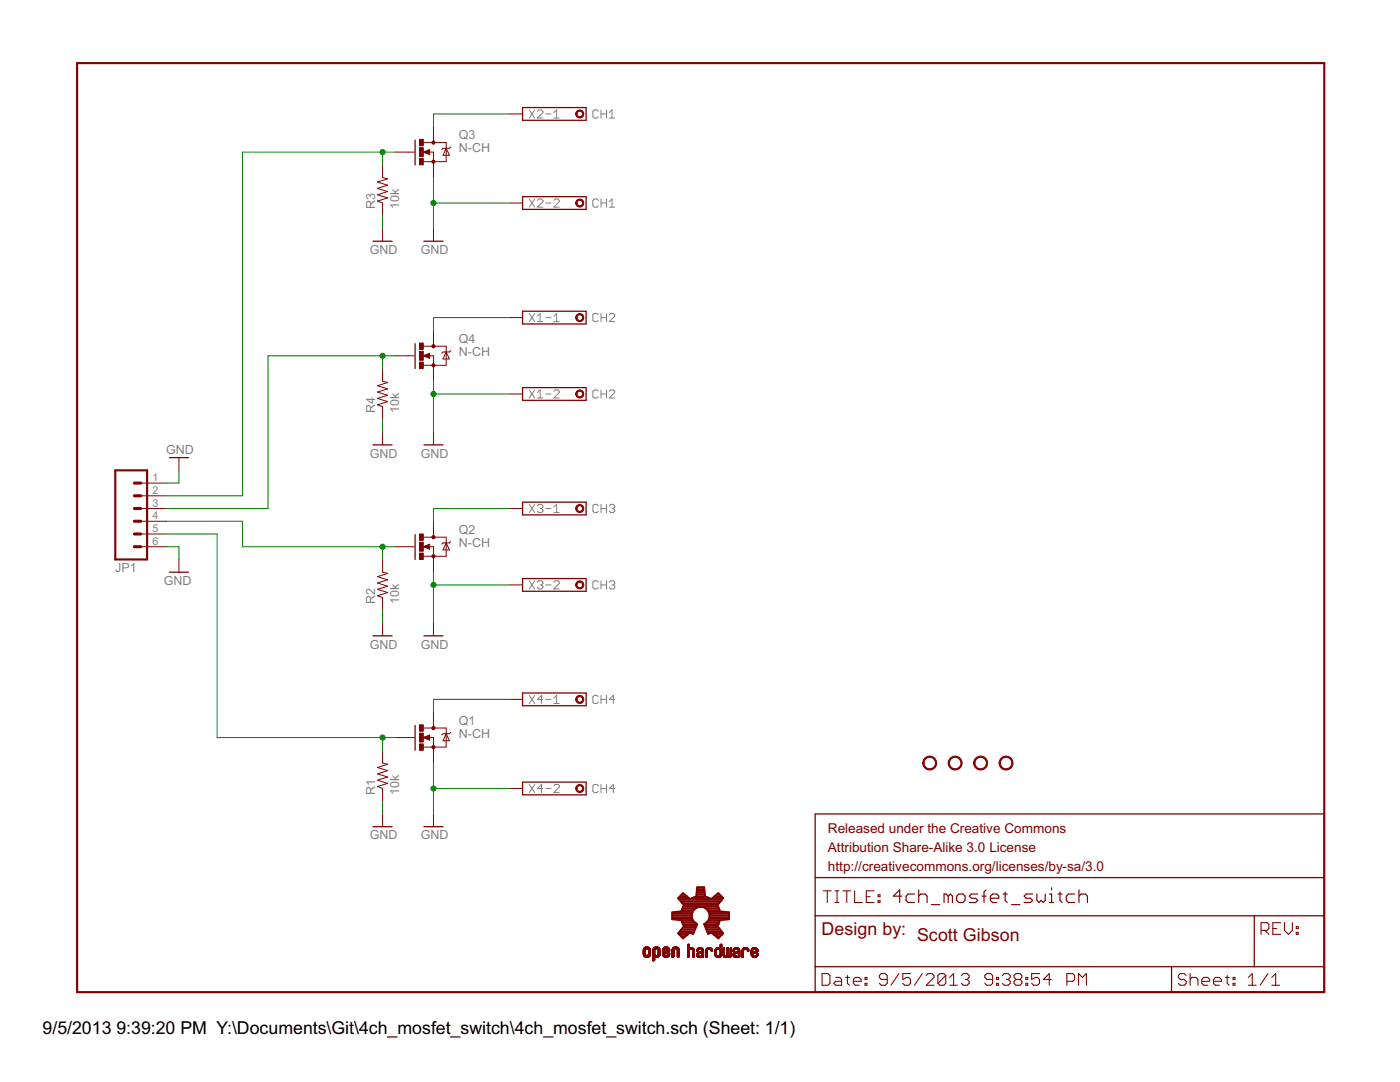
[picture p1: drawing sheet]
<svg xmlns="http://www.w3.org/2000/svg" width="279mm" height="216mm" viewBox="0 0 279 216" stroke-linecap="round" stroke-linejoin="round" font-family="sans-serif">
<g fill="none" stroke="#808080" stroke-width=".2">
<path d="M105.6 21.9l1.1 1.7M105.6 39.7l1.1 1.6M106.7 21.9l-1.1 1.7M106.7 39.7l-1.1 1.6M107.3 22.2l.2-.3h.6l.3 .3v.3l-1.1 1.1h1.1M107.3 40l.2-.3h.6l.3 .3v.2l-1.1 1.1h1.1M108.9 22.7h1.1M110.5 23.6h1.1M110.5 40l.3-.3h.6l.2 .3v.2l-1.1 1.1h1.1M110.5 22.5l.6-.6v1.7M119.4 22.2l-.3-.3h-.5l-.3 .3v1.1l.3 .3h.5l.3-.3M119.4 40l-.3-.3h-.5l-.3 .3v1.1l.3 .2h.5l.3-.2"/>
<path d="M120 21.9v1.7M120 39.7v1.6M120 22.7h1.1M121.1 21.9v1.7M121.1 39.7v1.6M121.6 23.6h1.1M121.6 22.5l.5-.6v1.7M108.9 40.5h1.1M120 40.5h1.1M121.6 40.2l.5-.5v1.6M121.6 41.3h1.1M105.6 62.6l1.1 1.6"/>
<path d="M105.6 77.8l1.1 1.6M106.7 62.6l-1.1 1.6M106.7 77.8l-1.1 1.6M107.3 64.2h1.1M107.3 79.4h1.1M107.3 63.1l.5-.5v1.6M107.3 78.3l.5-.5v1.6M108.9 63.4h1.1M108.9 78.6h1.1M110.5 64.2h1.1M110.5 78.1l.3-.3h.6l.2 .3v.2l-1.1 1.1h1.1M110.5 63.1l.6-.5v1.6"/>
<path d="M119.4 62.8l-.3-.2h-.5l-.3 .2v1.1l.3 .3h.5l.3-.3M119.4 78.1l-.3-.3h-.5l-.3 .3v1.1l.3 .2h.5l.3-.2M120 62.6v1.6M120 77.8v1.6M120 63.4h1.1M120 78.6h1.1M121.1 62.6v1.6M121.1 77.8v1.6M121.6 62.8l.3-.2h.5l.3 .2v.3l-1.1 1.1h1.1M121.6 78.1l.3-.3h.5l.3 .3v.2l-1.1 1.1h1.1M105.6 100.6l1.1 1.7M105.6 115.9l1.1 1.6"/>
<path d="M106.7 100.6l-1.1 1.7M106.7 115.9l-1.1 1.6M107.3 100.9l.2-.3h.6l.3 .3v.3l-.3 .3M107.3 116.2l.2-.3h.6l.3 .3v.2l-.3 .3M107.8 101.5h.3M107.8 116.7h.3M108.1 101.5l.3 .2v.3l-.3 .3h-.6l-.2-.3M108.1 116.7l.3 .3v.2l-.3 .3h-.6l-.2-.3M108.9 101.5h1.1M108.9 116.7h1.1M110.5 102.3h1.1M110.5 116.2l.3-.3h.6l.2 .3v.2l-1.1 1.1h1.1"/>
<path d="M110.5 101.2l.6-.6v1.7M119.4 100.9l-.3-.3h-.5l-.3 .3v1.1l.3 .3h.5l.3-.3M119.4 116.2l-.3-.3h-.5l-.3 .3v1l.3 .3h.5l.3-.3M120 100.6v1.7M120 115.9v1.6M120 101.5h1.1M120 116.7h1.1M121.1 100.6v1.7M121.1 115.9v1.6M121.6 100.9l.3-.3h.5l.3 .3v.3l-.3 .3M121.6 116.2l.3-.3h.5l.3 .3v.2l-.3 .3M122.1 101.5h.3"/>
<path d="M122.1 116.7h.3M122.4 101.5l.3 .2v.3l-.3 .3h-.5l-.3-.3M122.4 116.7l.3 .3v.2l-.3 .3h-.5l-.3-.3M105.6 138.7l1.1 1.7M106.7 138.7l-1.1 1.7M108.4 139.6h-1.1l.8-.9v1.7M108.9 139.6h1.1M110.5 139.3l.6-.6v1.7M119.4 139l-.3-.3h-.5l-.3 .3v1.1l.3 .3h.5l.3-.3M120 138.7v1.7M120 139.6h1.1M121.1 138.7v1.7"/>
<path d="M122.7 139.6h-1.1l.8-.9v1.7M105.6 156.5l1.1 1.7M106.7 156.5l-1.1 1.7M108.4 157.3h-1.1l.8-.8v1.7M108.9 157.3h1.1M110.5 140.4h1.1M110.5 156.8l.3-.3h.6l.2 .3v.3l-1.1 1.1h1.1M119.4 156.8l-.3-.3h-.5l-.3 .3v1.1l.3 .3h.5l.3-.3M120 156.5v1.7M120 157.3h1.1M121.1 156.5v1.7M122.7 157.3h-1.1l.8-.8v1.7"/>
</g>
<path d="M15.4 12.6h248.9v185.4h-248.9zM23 93.9h6.4v17.7h-6.4z" fill="none" stroke="#800000" stroke-width=".42"/>
<g fill="none" stroke="#800000" stroke-width=".25">
<path d="M82.8 27.9v5M104.3 21.5h12.7v2.5h-12.7zM104.3 39.2h12.7v2.6h-12.7zM74.4 48.1h3.9M84.6 48.1h3.8M82.8 68.6v4.9M104.3 62.1h12.7v2.5h-12.7zM104.3 77.3h12.7v2.6h-12.7zM33.8 91.3h3.8M74.4 88.8h3.9M84.6 88.8h3.8M33.8 114.2h3.8"/>
<path d="M82.8 106.7v4.9M104.3 100.2h12.7v2.5h-12.7zM104.3 115.4h12.7v2.6h-12.7zM74.4 126.9h3.9M84.6 126.9h3.8M104.3 138.3h12.7v2.5h-12.7zM82.8 144.8v4.9M104.3 156.1h12.7v2.5h-12.7zM74.4 165h3.9M84.6 165h3.8M162.7 162.4h101.6v35.6h-101.6zM162.7 175.1h101.6"/>
<path d="M162.7 182.7h101.6M162.7 192.9h101.6M233.8 192.9v5.1M250.3 182.7v10.2"/>
</g>
<g fill="none" stroke="#800000" stroke-width=".21">
<path d="M164.3 177.8h1.6M165.1 177.8v2.3M166.6 177.8h.8M167 177.8v2.3M168.2 177.8h1.6M169 177.8v2.3M170.6 177.8v2.3h1.5M172.9 178.9h.8M174.5 177.8h-1.6v2.3h1.6M175.2 179.7h.4v.4h-.4zM175.2 178.5h.4v.4h-.4zM164.1 194.3h1.1l.4 .3v1.6l-.4 .4h-1.1z"/>
<path d="M166.6 180.1h.8M166.8 195h.8l.4 .4v1.2h-1.2l-.4-.4 .4-.4h1.2M168.7 195h.8M169.1 194.6v1.6l.4 .4M170.3 195.8h1.6v-.4l-.4-.4h-.8l-.4 .4v.8l.4 .4h.8M172.6 196.2h.4v.4h-.4zM172.6 195h.4v.4h-.4zM177.1 195.4h-1.2l-.4-.4v-.4l.4-.3h.8l.4 .3v1.6l-.4 .4h-.8l-.4-.4M179.4 194.3l-1.6 2.3M181.7 194.3h-1.5v1.1l.8-.4h.3l.4 .4v.8l-.4 .4h-.7l-.4-.4M184.1 194.3l-1.6 2.3M184.8 194.6l.4-.3h.8l.4 .3v.4l-1.6 1.6h1.6"/>
<path d="M188.7 194.6v1.6l-.3 .4h-.8l-.4-.4M188.7 194.6l-.3-.3h-.8l-.4 .3v1.6M188.7 194.6l-1.5 1.6M189.5 196.6h1.6M189.5 195l.8-.7v2.3M191.9 194.6l.4-.3h.7l.4 .3v.4l-.4 .4M192.6 195.4h.4M193 195.4l.4 .4v.4l-.4 .4h-.7l-.4-.4M198.1 195.4h-1.2l-.4-.4v-.4l.4-.3h.8l.4 .3v1.6l-.4 .4h-.8l-.4-.4M198.9 196.2h.4v.4h-.4zM198.9 195h.4v.4h-.4zM200 194.6l.4-.3h.8l.4 .3v.4l-.4 .4"/>
<path d="M200.8 195.4h.4M201.2 195.4l.4 .4v.4l-.4 .4h-.8l-.4-.4M202.8 195.4l-.4 .4v.4l.4 .4h.8l.3-.4v-.4l-.3-.4M202.8 195.4l-.4-.4v-.4l.4-.3h.8l.3 .3v.4l-.3 .4M202.8 195.4h.8M204.7 196.2h.4v.4h-.4zM204.7 195h.4v.4h-.4zM207.5 194.3h-1.6v1.1l.8-.4h.4l.4 .4v.8l-.4 .4h-.8l-.4-.4M209.8 195.4h-1.6l1.2-1.1v2.3M212.9 195.8h1.2l.4-.4v-.8l-.4-.3h-1.2v2.3M215.2 196.6v-2.3l.8 .7 .8-.7v2.3M236.7 194.6l-.4-.3h-.7l-.4 .3v.4l.4 .4h.7l.4 .4v.4l-.4 .4h-.7l-.4-.4"/>
<path d="M237.5 195.4l.4-.4h.8l.4 .4v1.2M237.5 194.3v2.3M239.8 195.8h1.6v-.4l-.4-.4h-.8l-.4 .4v.8l.4 .4h.8M242.2 195.8h1.6v-.4l-.4-.4h-.8l-.4 .4v.8l.4 .4h.8M244.5 195h.8M244.9 194.6v1.6l.4 .4M246.1 196.2h.4v.4h-.4zM246.1 195h.4v.4h-.4zM249.1 196.6h1.6M249.1 195l.8-.7v2.3M251.7 185.7h1.2l.3-.4v-.8l-.3-.4h-1.2v2.3M252.5 185.7l.7 .7"/>
<path d="M253 194.3l-1.5 2.3M253.8 196.6h1.6M253.8 195l.8-.7v2.3M254 185.3h.8M255.6 184.1h-1.6v2.3h1.6M256.3 184.1v1.6l.8 .7 .8-.7v-1.6M258.7 186.1h.4v.3h-.4zM258.7 184.9h.4v.4h-.4z"/>
</g>
<g fill="none" stroke="#800000" stroke-width=".23">
<path d="M180 178.8h-1.7l1.3-1.2v2.5M182.5 178.4h-1.2l-.5 .4v.9l.5 .4h1.2M183.3 178.8l.5-.4h.8l.4 .4v1.3M183.3 177.6v2.5M189.2 178.8l-.4-.4h-.4v1.7M189.2 178.8v1.3M189.2 178.8l.5-.4 .4 .4v1.3M191.3 178.4h.9l.4 .4v.9l-.4 .4h-.9l-.4-.4v-.9zM195.1 178.4h-1.2l-.5 .4 .5 .4h.8l.4 .5-.4 .4h-1.3M196 178.8h.8M196.8 177.6l-.4 .4v2.1M197.7 179.2h1.6v-.4l-.4-.4h-.8l-.4 .4v.9l.4 .4h.8"/>
<path d="M200.2 178.4h.8M200.6 178v1.7l.4 .4M206.1 178.4h-1.3l-.4 .4 .4 .4h.9l.4 .5-.4 .4h-1.3M206.9 178.4v1.3l.4 .4 .5-.4 .4 .4 .4-.4v-1.3M209.4 178.4h.5v1.7M209.9 177.1v.5M211.1 178.4h.9M211.5 178v1.7l.5 .4M214.5 178.4h-1.3l-.4 .4v.9l.4 .4h1.3M215.3 178.8l.5-.4h.8l.4 .4v1.3M215.3 177.6v2.5M185.9 180.5h1.7"/>
<path d="M201.9 180.5h1.6M209.4 180.1h.9"/>
</g>
<g fill="none" stroke="#800000" stroke-width=".2">
<path d="M76.3 32.9v2.5l1.1 .3-2.1 .6 2.1 .7-2.1 .6 2.1 .6-2.1 .7 2.1 .6-2.1 .6 1 .4v2.6M78.9 30.4h3.8M84.5 30.4l1.2-.6v1.1zM84.5 28.4h4.5v3.9h-4.5M85.6 30.4h.9v5M86.5 25.3v3.1M89 29.6l.7 1.4h-1.3zM89.9 29.3l-.2 .3h-1.3l-.2 .2M101.7 22.7h2.6M76.3 45.6v2.5M86.5 45.6v2.5M101.7 40.5h2.6"/>
<path d="M76.3 73.5v2.6l1.1 .2-2.1 .7 2.1 .6-2.1 .6 2.1 .7-2.1 .6 2.1 .6-2.1 .7 1 .4v2.5M78.9 71h3.8M84.5 71l1.2-.5v1zM84.5 69.1h4.5v3.8h-4.5M85.6 71h.9v5.1M86.5 65.9v3.2M89 70.2l.7 1.4h-1.3zM89.9 70l-.2 .2h-1.3l-.2 .3M101.7 63.4h2.6M101.7 78.6h2.6M28.1 96.4h5.1M28.1 98.9h5.1"/>
<path d="M35.7 91.3v2.6M76.3 86.2v2.6M86.5 86.2v2.6M28.1 109.1h5.1M28.1 101.5h5.1M28.1 104h5.1M28.1 106.6h5.1M35.7 111.6v2.6M76.3 111.6v2.6l1.1 .2-2.1 .7 2.1 .6-2.1 .6 2.1 .7-2.1 .6 2.1 .6-2.1 .7 1 .4v2.5M78.9 109.1h3.8M84.5 109.1l1.2-.5v1zM84.5 107.2h4.5v3.8h-4.5"/>
<path d="M85.6 109.1h.9v5.1M86.5 104v3.2M89 108.3l.7 1.4h-1.3zM89.9 108.1l-.2 .2h-1.3l-.2 .3M101.7 101.5h2.6M101.7 116.7h2.6M76.3 124.3v2.6M86.5 124.3v2.6M101.7 139.6h2.6M76.3 149.7v2.6l1.1 .2-2.1 .6 2.1 .7-2.1 .6 2.1 .6-2.1 .7 2.1 .6-2.1 .7 1 .3v2.6M78.9 147.2h3.8M84.5 147.2l1.2-.5v1z"/>
<path d="M84.5 145.3h4.5v3.8h-4.5M85.6 147.2h.9v5.1M86.5 142.1v3.2M89 146.4l.7 1.4h-1.3zM89.9 146.2l-.2 .2h-1.3l-.2 .3M101.7 157.3h2.6M76.3 162.4v2.6M86.5 162.4v2.6M128.4 190.4h.4M128.4 190.3h.4M128.4 190.2h.4M128.4 190.1h.4"/>
<path d="M128.4 190h.4M128.4 189.9h.4M128.4 189.8h.4M128.4 189.7h.4M128.4 189.6h.4M128.4 190.5l.5 .1M128.4 190.5h.4M128.4 189.5h.4M128.4 190.6h.6M128.4 190.6h.5M128.4 189.3h1.4M128.5 190.7h1.3"/>
<path d="M128.5 190.7h1.2M128.5 189.3h1.2M128.5 189.2h1.2M128.5 190.8h1.2M128.6 189.1h1M128.6 190.9h1M128.7 190.9h.8M128.7 189.1h.8M128.7 191h.8M128.7 189h.8M128.8 189.6h-.4M128.8 189.5h-.4"/>
<path d="M128.9 189.4h-.5M128.9 189h.4M128.9 191h.4M129 189.3l-.6 .1M129.2 189.3h.6M129.3 190.6h.5M129.3 189.4h.5M129.4 190.5h.4M129.4 189.5h.4M129.4 190.4h.4M129.4 190.3h.4M129.4 190.2h.4"/>
<path d="M129.4 190.1h.4M129.4 190h.4M129.4 189.9h.4M129.4 189.8h.4M129.4 189.7h.4M129.4 189.6h.4M129.6 190.8h-1M129.8 190.6h-.6M129.8 190.4l-.4 .1M130.3 191.6h.4M130.3 191.5h.4M130.3 191.4h.4"/>
<path d="M130.3 191.3h.4M130.3 191.2h.4M130.3 191.1h.4M130.3 190.9h1.2M130.3 190.8h1.3M130.3 190.7h1.3M130.3 190.7h1.4M130.3 190.6h.6M130.3 190.5l.5 .1M130.3 190.5h.4M130.3 190.4h.4M130.3 190.3h.4"/>
<path d="M130.3 190.2h.4M130.3 190.1h.4M130.3 190h.4M130.3 189.9h.4M130.3 189.8h.4M130.3 189.7h.4M130.3 189.6h.4M130.4 189.3h1.3M130.4 189.3h1.2M130.4 189.2h1.2M130.5 191.7h-.2M130.5 189.2h1.1"/>
<path d="M130.5 189.1h1M130.6 191.7h-.3M130.6 189.1h.8M130.6 189h.8M130.7 191.6h-.4M130.7 191l-.4 .1M130.7 189.6h-.4M130.7 189.5h-.4M130.8 189.4l-.5 .1M130.8 189h.4M130.9 191h.3M130.9 189.4h-.6"/>
<path d="M130.9 189.3l-.6 .1M131.1 190.6h.6M131.1 189.3h.6M131.2 190.6h.5M131.2 189.4h.5M131.3 189.4h.4M131.3 189.5h.4M131.3 190.4h.4M131.4 190.4h.3M131.4 190.3h.3M131.4 190.2h.3M131.4 190.1h.3"/>
<path d="M131.4 190h.3M131.4 189.9h.3M131.4 189.8h.3M131.4 189.7h.3M131.4 189.6h.3M131.4 191h-1.1M131.4 190.9h-1.1M131.6 190.8h-1.3M131.7 190.5l-.4 .1M131.7 190.5h-.4M132.2 190.5h.4M132.2 190.4h.4"/>
<path d="M132.2 189.8l.4 .1M132.2 189.8h.4M132.2 189.7h.4M132.2 189.6h.4M132.2 189.5h.4M132.2 190.6h.6M132.2 190.5l.5 .1M132.3 190.7h1.3M132.3 189.3h1.3M132.3 190.7h1.2M132.4 189.2h1.1M132.4 190.8h1.1"/>
<path d="M132.4 190.9h1M132.5 189.1h.9M132.5 190.9h.8M132.5 189h.8M132.6 191h.7M132.6 189.6l-.4 .1M132.6 190.3l-.4 .1M132.7 189.4l-.5 .1M132.7 189h.4M132.7 190.3h-.5M132.8 191h.3M132.8 189.4h-.6"/>
<path d="M132.8 189.3l-.6 .1M132.8 189.8h.8M132.9 190.2h-.7M132.9 189.8h.7M133 189.7h.6M133 189.3h.6M133.1 190.1l-.9 .1M133.1 189.4h.5M133.2 190.6h.4M133.2 189.7h.4M133.2 189.4h.4M133.2 190.5h.4"/>
<path d="M133.2 190.1h-1M133.2 189.5h.4M133.2 189.6h.4M133.2 190.4h.4M133.3 190.3h.3M133.3 190l-1.1 .1M133.3 190.2h.3M133.4 190.2h.2M133.4 190h-1.2M133.5 190.2h.1M133.5 190.8h-1.1M133.5 189.9h-1.3"/>
<path d="M133.6 190.6h-.5M133.6 189.9h-1.4M133.6 189.8l-.9 .1M134.1 191h.3M134.1 190.9h.4M134.1 190.8h.4M134.1 190.7h.4M134.1 190.6h.4M134.1 190.5h.4M134.1 190.4h.4M134.1 190.3h.4M134.1 190.2h.4"/>
<path d="M134.1 190.1h.4M134.1 190h.4M134.1 189.9h.4M134.1 189.8h.4M134.1 189.7h.4M134.1 189.6h.4M134.2 191h.1M134.2 189.3h1.3M134.3 189.2h1.1M134.3 189.1h1M134.4 189.1h.9M134.5 189h.7"/>
<path d="M134.5 190.9h-.4M134.5 189.6h-.4M134.5 189.5h-.4M134.6 189.5h-.5M134.6 189.4l-.5 .1M134.6 189h.4M134.7 189.4h-.5M134.7 189.3l-.5 .1M135 189.3h.5M135 189.4h.5M135.1 189.4h.5M135.1 189.5h.5"/>
<path d="M135.2 191h.3M135.2 190.9h.4M135.2 190.8h.4M135.2 190.7h.4M135.2 190.6h.4M135.2 190.5h.4M135.2 190.4h.4M135.2 190.3h.4M135.2 190.2h.4M135.2 190.1h.4M135.2 190h.4M135.2 189.9h.4"/>
<path d="M135.2 189.8h.4M135.2 189.7h.4M135.2 189.6h.4M135.2 189.5h.4M135.5 189.3h-1.3M135.6 190.9h-.4M137.2 188.6h.3M137.2 190.9h.3M137.2 190.8h.3M137.2 190.7h.3M137.2 190.6h.3M137.2 190.5h.3"/>
<path d="M137.2 190.4h.3M137.2 190.3h.3M137.2 190.2h.3M137.2 190.1h.3M137.2 190h.3M137.2 189.9h.3M137.2 189.8h.3M137.2 189.7h.3M137.2 189.6h.3M137.2 189.3h1.3M137.2 189.2l1.2 .1M137.2 189.2h1.1"/>
<path d="M137.2 189.1l1.1 .1M137.2 189.1h.3M137.2 189h.3M137.2 188.9h.3M137.2 188.8h.3M137.2 188.7h.3M137.2 188.5h.3M137.3 188.5h.2M137.4 191l-.2 .1M137.4 188.4h.1M137.5 191h-.3M137.5 190.9h-.3"/>
<path d="M137.6 189.6h-.4M137.6 189.5h-.4M137.7 189.1h.5M137.7 189.4l-.5 .1M137.8 189.4h-.6M137.9 189.1h.1M138 189.4h.5M138.1 189.4h.4M138.2 189.5h.3M138.2 189.5h.4M138.3 189.6h.3M138.3 189.7h.3"/>
<path d="M138.3 190.9h.3M138.3 190.8h.3M138.3 190.7h.3M138.3 190.6h.3M138.3 190.5h.3M138.3 190.4h.3M138.3 190.3h.3M138.3 190.2h.3M138.3 190.1h.3M138.3 190h.3M138.3 189.9h.3M138.3 189.8h.3"/>
<path d="M138.3 191.1h.1M138.4 191l-.1 .1M138.5 189.3l-1.3 .1M138.6 191h-.3M139 190.7h.4M139 190.6h.4M139 190.6h.3M139 190.5l.3 .1M139 190.5h.3M139 190.4h.4M139 189.7h.3M139 189.6h.3"/>
<path d="M139.1 190.7l.4 .1M139.1 190.8h.8M139.1 190.9h.8M139.2 190.9h.7M139.2 189.3h1.1M139.2 189.8h-.2M139.3 191h.6M139.3 189.3h.9M139.3 190.1h1.1M139.3 189.8h-.3M139.3 189.2h.9M139.3 189.7l-.3 .1"/>
<path d="M139.3 189.2h.8M139.4 191h.5M139.4 189.6h-.3M139.4 189.5h-.3M139.4 190.4h-.4M139.4 190.1h1M139.4 191.1h.5M139.5 189.1h.5M139.5 190.3l-.4 .1M139.5 190h.9M139.5 189.4l-.4 .1M139.6 191.1h.1"/>
<path d="M139.6 190.3h-.5M139.6 189.4h-.5M139.7 189.9h.7M139.7 189.1h.1M139.8 190.2h-.7M139.8 190.8h.1M139.8 189.4h.5M139.8 189.9h.6M139.9 189.4l.5 .1M140 190.1l-.8 .1M140 189.5h.4M140 189.8h.4"/>
<path d="M140.1 189.8h.3M140.1 189.6h.3M140.1 190.1h.3M140.1 191h.2M140.1 190.9h.3M140.1 190.8h.3M140.1 190.7h.3M140.1 190.6h.3M140.1 190.5h.3M140.1 190.4h.3M140.1 190.3h.3M140.1 190.2h.3"/>
<path d="M140.1 189.7h.3M140.1 189.6l.3 .1M140.3 189.3l-1.1 .1M140.4 191h-.3M140.4 190.9h-.3M140.9 190.9h.2M140.9 190.8h.2M140.9 190.7h.2M140.9 190.6h.2M140.9 190.5h.2M140.9 190.4h.2M140.9 190.3h.2"/>
<path d="M140.9 190.2h.2M140.9 190.1h.2M140.9 190h.2M140.9 189.9h.2M140.9 189.8h.2M140.9 189.7h.2M140.9 189.6h.3M140.9 191.1h.1M140.9 189.5h.3M141 191l-.1 .1M141 189.3h1.1M141.1 189.3h.9"/>
<path d="M141.1 189.2h.9M141.1 191h-.2M141.1 190.9h-.2M141.1 189.2h.8M141.2 189.7h-.3M141.2 189.5h-.3M141.3 189.1h.5M141.3 189.4l-.4 .1M141.4 189.4h-.5M141.5 189.1h.1M141.6 189.4h.5M141.8 189.4h.4"/>
<path d="M141.8 189.5h.4M141.9 189.5h.3M141.9 189.6h.3M142 189.8h.1M142.1 189.3l-1.2 .1M142.2 189.8h-.3M142.2 189.7l-.3 .1M142.2 189.7h-.3M142.6 190.4h.4M142.6 190.3h.4M142.6 190.2h.4M142.6 190.1h.4"/>
<path d="M142.6 190h.4M142.6 189.9h.4M142.6 189.8h.4M142.7 190.5h.3M142.7 190.4h.3M142.7 189.7h.3M142.7 189.6h.3M142.7 190.7h.4M142.7 190.6h.3M142.7 189.5h.3M142.7 190.7l.5 .1M142.8 190.8h1.1"/>
<path d="M142.8 189.3h1.2M142.9 190.9h.9M142.9 189.3h1.1M142.9 189.2h1.1M143 189.2h1M143 189.6h-.3M143.1 191h.5M143.1 189.1h.5M143.1 191.1h.5M143.1 189.4l-.4 .1M143.2 189.4h-.5M143.3 191.1h.1"/>
<path d="M143.3 189.1h.1M143.4 189.4h.6M143.6 190.7h.4M143.6 189.4h.4M143.6 189.5h.4M143.7 190.6h.3M143.7 189.5h.3M143.7 189.6h.3M143.7 190.5h.3M143.7 190.4h.3M143.7 190.3h.3M143.7 190.2h.3"/>
<path d="M143.7 190.1h.3M143.7 190h.3M143.7 189.9h.3M143.7 189.8h.3M143.7 189.7h.3M143.7 189.1h.3M143.7 189h.3M143.7 188.9h.3M143.7 188.8h.3M143.7 188.7h.3M143.7 188.6h.3M143.7 188.5h.3"/>
<path d="M143.7 191h-.7M143.8 188.5h.2M143.9 188.4h.1M144 190.7l-.5 .1M144 190.5l-.3 .1M144 189.3l-1.2 .1M144.3 190.7l.4 .1M144.3 190.7h.4M144.3 190.6h.3M144.3 190.5l.3 .1M144.3 190.5h.3M144.3 190.4h.3"/>
<path d="M144.3 190.3h.3M144.3 190.2h.3M144.3 190.1h.3M144.3 190h.3M144.3 189.9h.3M144.3 189.8h.3M144.3 189.7h.3M144.3 189.6h.3M144.3 189.5h.3M144.3 189.4h.3M144.3 189.3h.3M144.3 189.2h.3"/>
<path d="M144.4 190.8h1.5M144.4 190.8h1.6M144.4 189.2h.2M144.4 190.9h1.5M144.5 189.1h.1M144.6 191h.4M144.6 191.1h.4M144.8 191.1h.1M144.9 190.8h.5M144.9 190.7h.5M145 190.6h.3M145 190.5h.3"/>
<path d="M145 190.4h.3M145 190.3h.3M145 190.2h.3M145 190.1h.3M145 190h.3M145 189.9h.3M145 189.8h.3M145 189.7h.3M145 189.6h.3M145 189.5h.3M145 189.4h.3M145 189.3h.3"/>
<path d="M145 189.2h.3M145.1 189.2h.2M145.2 189.1h.1M145.3 191h.5M145.3 191.1h.4M145.7 190.7h.3M145.7 190.6h.3M145.7 190.5h.3M145.7 190.4h.3M145.7 190.3h.3M145.7 190.2h.3M145.7 190.1h.3"/>
<path d="M145.7 190h.3M145.7 189.9h.3M145.7 189.8h.3M145.7 189.7h.3M145.7 189.6h.3M145.7 189.5h.3M145.7 189.4h.3M145.7 189.3h.3M145.7 189.2h.3M145.8 189.2h.2M145.8 191h-1.3M145.9 189.1h.1"/>
<path d="M146 190.7l-.4 .1M146.3 190.7h.4M146.3 190.6h.3M146.3 190.5h.3M146.3 190.4h.3M146.3 189.7h.3M146.3 189.6h.3M146.3 190.7l.4 .1M146.3 189.5h.3M146.3 190.8l.9 .1M146.3 190.8h.8M146.4 190.9h.8"/>
<path d="M146.5 190.9h.7M146.5 189.3h1M146.5 189.8h-.2M146.5 191h.7M146.5 189.2h.9M146.6 189.7l-.3 .1M146.6 189.2h.7M146.6 189.6h-.3M146.6 191h.6M146.7 190.1h.9M146.7 190.4h-.4M146.7 189.5h-.4"/>
<path d="M146.7 191.1h.4M146.7 190.3l-.4 .1M146.7 190h.9M146.7 189.1h.5M146.7 189.4l-.4 .1M146.9 190.3h-.6M146.9 189.4h-.5M146.9 189.9h.7M146.9 189.1h.1M147 189.9h.6M147 190.8h.1M147 190.2h-.6"/>
<path d="M147 189.4h.6M147.1 190.2h-.7M147.1 189.9h.5M147.2 189.4h.4M147.3 190.1l-.8 .1M147.3 189.8h.3M147.3 189.5h.3M147.3 189.6h.3M147.4 191h.1M147.4 190.9h.2M147.4 190.8h.2M147.4 190.7h.2"/>
<path d="M147.4 190.6h.2M147.4 190.5h.2M147.4 190.4h.2M147.4 190.3h.2M147.4 190.2h.2M147.4 190.1h.2M147.4 189.7h.2M147.4 189.6h.2M147.4 191.1h.1M147.5 189.3l-1.1 .1M147.6 191h-.2M147.6 190.9h-.2"/>
<path d="M147.6 190.1h-1.1M148.1 191h.1M148.1 190.9h.3M148.1 190.8h.3M148.1 190.7h.3M148.1 190.6h.3M148.1 190.5h.3M148.1 190.4h.3M148.1 190.3h.3M148.1 190.2h.3M148.1 190.1h.3M148.1 190h.3"/>
<path d="M148.1 189.9h.3M148.1 189.8h.3M148.1 189.7h.3M148.1 189.5h.4M148.1 191.1h.1M148.2 189.4h1.2M148.3 189.3h1M148.4 191h-.3M148.4 189.2h.8M148.4 189.6l-.3 .1M148.4 189.6h-.3M148.5 189.5h-.4"/>
<path d="M148.5 189.1h.6M148.6 189.4l-.5 .1M148.7 189.4h-.5M148.7 189.1h.2M148.9 189.4h.5M149 189.4h.4M149.1 189.5h.3M149.1 189.5h.4M149.1 189.6h.4M149.2 189.7h.3M149.2 189.8h.1M149.4 189.8h-.2"/>
<path d="M149.5 189.7l-.3 .1M149.9 190.5l.3 .1M149.9 190.5h.3M149.9 190.4h.3M149.9 190h1.1M149.9 190h.3M149.9 189.9h.3M149.9 189.8h.3M149.9 189.7h.3M149.9 189.6h.3M149.9 190.6h.4M149.9 189.5h.4"/>
<path d="M150 190.7h.4M150 190.7l.5 .1M150 190.8h1.2M150 189.4h1.2M150.1 190.8h1.1M150.1 189.3h1.1M150.1 190.9h1M150.1 189.3h1M150.1 190.9h.9M150.2 189.2h.8M150.2 191h.8M150.2 189.6h-.3"/>
<path d="M150.3 190.4h-.4M150.3 189.5h-.4M150.3 191h.6M150.3 190.3l-.4 .1M150.3 189.1h.5M150.4 189.4l-.4 .1M150.4 191.1h.4M150.5 190.3h-.6M150.5 189.4h-.5M150.5 189.1h.1M150.6 191.1h.1M150.6 190.2h-.7"/>
<path d="M150.7 190.2h-.8M150.7 189.9h.6M150.7 189.4h.5M150.8 190.8h.4M150.8 190.1l-.9 .1M150.8 189.8h.5M150.8 189.4h.4M150.9 189.8h.4M150.9 189.5h.3M150.9 190.6h.3M150.9 190.1h-1M150.9 189.5h.4"/>
<path d="M150.9 190.6h.4M150.9 189.6h.4M151 189.7h.3M151 189.6l.3 .1M151 190.5h.3M151 190.4h.3M151.1 190.3h.2M151.2 190h-.9M151.2 190.7h-.4M151.2 189.9h-.7M151.3 189.9h-.7"/>
</g>
<g fill="none" stroke="#800000" stroke-width=".38">
<path d="M135.4 179.2h2.1M135.6 179.5h8.5M135.7 178.8h1.4M135.9 179.9h7.9M136.1 178.5h.5M138.2 179.2h3.3M139 178.8h1.7M139 178.5h1.7M139 178.1h1.6M139.1 177.8h1.5M139.1 177.4h1.5M142.2 179.2h2.1"/>
<path d="M142.6 178.8h1.4M143 178.5h.6M134.2 183.4h4M134.2 183h3.9M134.2 182.7h3.8M134.2 182.3h3.9M134.8 182h3.4M135.4 186.2h2.2M135.6 186.5h1.6M135.7 185.8h2.9M135.9 186.9h.9M136 185.5h2.7"/>
<path d="M136 183.7h2.3M136.1 181.6h2.3M136.1 184.1h2.5M136.1 180.2h7.4M136.2 181.3h2.6M136.2 185.1h2.7M136.3 187.2h.1M136.3 184.4h2.8M136.4 180.9h6.9M136.4 180.6h6.8M136.5 184.8h2.5M137.9 186.2h.5"/>
<path d="M138.1 183l.2 .6 .3 .5M138.4 181.6l-.3 .8v.6M138.4 181.6a1.79 1.79 0 0 1 2.3-.4 1.79 1.79 0 0 1 .8 2.1M138.6 184.1l.5 .3M139.1 184.4l-.8 2-.5-.3-1.5 1.1-1-1 1.2-1.4-.2-.4M140.5 184.4l.8 2 .6-.3 1.5 1.1 .9-1-1.1-1.4 .2-.4M140.5 184.4h2.9M140.7 184.8h2.5M140.8 185.1h2.6M140.9 181.3h2.6M141 185.5h2.7M141 184.1l-.5 .3"/>
<path d="M141 184.1h2.5M141.1 185.8h2.9M141.2 181.6h2.4M141.2 186.2h.6M141.3 183.7h2.3M141.4 182h3.5M141.5 183.4h4M141.5 183.3l-.5 .8M141.6 182.3h3.9M141.6 183h3.9M141.6 182.7h3.9M142 186.2h2.3"/>
<path d="M142.5 186.5h1.6M142.9 186.9h.8M143.3 187.2h.1M143.5 184l-.1 .4M143.5 184l.2-.4 1.8-.2v-1.4l-1.8-.2-.5-1.1 1.1-1.5-.9-1-1.5 1.2-1.2-.5-.2-1.8h-1.4l-.1 1.8-1.2 .5-1.5-1.2-1 1 1.2 1.5-.5 1.1-1.8 .2v1.4l1.8 .2 .3 .8"/>
</g>
<g fill="#800000" stroke="#800000" stroke-width=".2">
<path d="M199.8 151.3a1.4 1.4 0 0 1 2.2 .2 1.4 1.4 0 0 1-.8 2.1 1.4 1.4 0 0 1-1.8-1.3h.2a1.14 1.14 0 0 1 1.6-1.1 1.14 1.14 0 0 1 .3 1.9 1.14 1.14 0 0 1-1.8-.6l-.1-.2h-.2z" fill-rule="evenodd"/>
<path d="M194.7 151.3a1.4 1.4 0 0 1 2.2 .2 1.4 1.4 0 0 1-.8 2.1 1.4 1.4 0 0 1-1.8-1.3h.3a1.15 1.15 0 0 1 1.6-1.1 1.15 1.15 0 0 1 .3 1.9 1.15 1.15 0 0 1-1.9-.6v-.2h-.3z" fill-rule="evenodd"/>
<path d="M189.6 151.3a1.4 1.4 0 0 1 2.2 .2 1.4 1.4 0 0 1-.8 2.1 1.4 1.4 0 0 1-1.8-1.3h.3a1.15 1.15 0 0 1 1.6-1.1 1.15 1.15 0 0 1 .3 1.9 1.15 1.15 0 0 1-1.9-.6v-.2h-.3z" fill-rule="evenodd"/>
<path d="M184.5 151.3a1.4 1.4 0 0 1 2.2 .2 1.4 1.4 0 0 1-.8 2.1 1.4 1.4 0 0 1-1.8-1.3h.3a1.15 1.15 0 0 1 1.6-1.1 1.15 1.15 0 0 1 .3 1.9 1.15 1.15 0 0 1-1.9-.6v-.2h-.3z" fill-rule="evenodd"/>
<path d="M115.1 62.8a.81 .81 0 0 1 1.3 .1 .81 .81 0 0 1-.5 1.2 .81 .81 0 0 1-1-.7h.2a.55 .55 0 0 1 .8-.6 .55 .55 0 0 1 .2 .9 .55 .55 0 0 1-.9-.1l-.1-.2h-.2z" fill-rule="evenodd"/>
<path d="M115.1 78.1a.81 .81 0 0 1 1.3 .1 .81 .81 0 0 1-.5 1.2 .81 .81 0 0 1-1-.8h.2a.55 .55 0 0 1 .8-.5 .55 .55 0 0 1 .2 .9 .55 .55 0 0 1-.9-.2l-.1-.2h-.2z" fill-rule="evenodd"/>
<path d="M115.1 22.2a.81 .81 0 0 1 1.3 .1 .81 .81 0 0 1-.5 1.2 .81 .81 0 0 1-1-.8h.2a.55 .55 0 0 1 .8-.5 .55 .55 0 0 1 .2 .9 .55 .55 0 0 1-.9-.2l-.1-.2h-.2z" fill-rule="evenodd"/>
<path d="M115.1 40a.81 .81 0 0 1 1.3 .1 .81 .81 0 0 1-.5 1.2 .81 .81 0 0 1-1-.8h.2a.55 .55 0 0 1 .8-.5 .55 .55 0 0 1 .2 .9 .55 .55 0 0 1-.9-.2l-.1-.2h-.2z" fill-rule="evenodd"/>
<path d="M115.1 100.9a.81 .81 0 0 1 1.3 .1 .81 .81 0 0 1-.5 1.2 .81 .81 0 0 1-1-.7h.2a.55 .55 0 0 1 .8-.6 .55 .55 0 0 1 .2 .9 .55 .55 0 0 1-.9-.1l-.1-.2h-.2z" fill-rule="evenodd"/>
<path d="M115.1 116.2a.81 .81 0 0 1 1.3 .1 .81 .81 0 0 1-.5 1.2 .81 .81 0 0 1-1-.8h.2a.55 .55 0 0 1 .8-.5 .55 .55 0 0 1 .2 .9 .55 .55 0 0 1-.9-.2l-.1-.2h-.2z" fill-rule="evenodd"/>
<path d="M115.1 139a.81 .81 0 0 1 1.3 .1 .81 .81 0 0 1-.5 1.2 .81 .81 0 0 1-1-.7h.2a.55 .55 0 0 1 .8-.6 .55 .55 0 0 1 .2 .9 .55 .55 0 0 1-.9-.2l-.1-.1h-.2z" fill-rule="evenodd"/>
<path d="M115.1 156.8a.81 .81 0 0 1 1.3 .1 .81 .81 0 0 1-.5 1.2 .81 .81 0 0 1-1-.8h.2a.55 .55 0 0 1 .8-.5 .55 .55 0 0 1 .2 .9 .55 .55 0 0 1-.9-.2l-.1-.2h-.2z" fill-rule="evenodd"/>
<circle cx="86.5" cy="149.1" r=".33"/>
<circle cx="86.5" cy="145.3" r=".33"/>
<circle cx="86.5" cy="111" r=".33"/>
<circle cx="86.5" cy="107.2" r=".33"/>
<circle cx="86.5" cy="32.3" r=".33"/>
<circle cx="86.5" cy="28.5" r=".33"/>
<circle cx="86.5" cy="72.9" r=".33"/>
<circle cx="86.5" cy="69.1" r=".33"/>
</g>
<g fill="#800000" stroke="#800000" stroke-width=".2">
<path d="M83.7 148.4h.8v1.3h-.8z"/>
<path d="M83.7 144.6h.8v1.3h-.8z"/>
<path d="M83.7 146.3h.8v1.8h-.8z"/>
<path d="M83.7 110.4h.8v1.2h-.8z"/>
<path d="M83.7 106.6h.8v1.2h-.8z"/>
<path d="M83.7 108.2h.8v1.8h-.8z"/>
<path d="M83.7 31.6h.8v1.3h-.8z"/>
<path d="M83.7 27.8h.8v1.3h-.8z"/>
<path d="M83.7 29.5h.8v1.7h-.8z"/>
<path d="M83.7 72.3h.8v1.2h-.8z"/>
<path d="M83.7 68.5h.8v1.2h-.8z"/>
<path d="M83.7 70.1h.8v1.8h-.8z"/>
</g>
<path d="M85.6 30.1l-.9 .3 .9 .2v-.2h-.2M85.6 70.7l-.9 .3 .9 .2v-.2h-.2M85.6 108.8l-.9 .3 .9 .2v-.2h-.2M85.6 146.9l-.9 .3 .9 .2v-.2h-.2" fill="none" stroke="#800000" stroke-width=".32"/>
<path d="M26.8 98.9h1.3M26.8 96.4h1.3M26.8 101.5h1.3M26.8 106.6h1.3M26.8 104h1.3M26.8 109.1h1.3" fill="none" stroke="#800000" stroke-width=".61"/>
<g fill="none" stroke="#008000" stroke-width=".2">
<path d="M76.3 30.4v2.5M78.9 30.4h-30.5v68.5h-15.2M86.5 35.4v10.2M101.7 22.7h-15.2v2.6M76.3 43.1v2.5M86.5 40.5h15.2M76.3 71v2.5M78.9 71h-25.4v30.5h-20.3M86.5 76.1v10.1M86.5 78.6h15.2M101.7 63.4h-15.2v2.5M35.7 93.9v2.5h-2.5"/>
<path d="M76.3 83.7v2.5M33.2 109.1h2.5v2.5M33.2 104h15.2v5.1h30.5M33.2 106.6h10.1v40.6h35.6M76.3 109.1v2.5M86.5 114.2v10.1M86.5 116.7h15.2M101.7 101.5h-15.2v2.5M76.3 121.8v2.5M101.7 139.6h-15.2v2.5M76.3 147.2v2.5M76.3 159.9v2.5"/>
<path d="M86.5 152.3v10.1M86.5 157.3h15.2"/>
</g>
<g fill="#008000" stroke="#008000" stroke-width=".2">
<circle cx="76.3" cy="71" r=".51"/>
<circle cx="86.5" cy="78.6" r=".51"/>
<circle cx="86.5" cy="40.5" r=".51"/>
<circle cx="86.5" cy="116.7" r=".51"/>
<circle cx="86.5" cy="157.3" r=".51"/>
<circle cx="76.3" cy="30.4" r=".51"/>
<circle cx="76.3" cy="109.1" r=".51"/>
<circle cx="76.3" cy="147.2" r=".51"/>
</g>
<g font-size="4" fill="#800000">
<text x="164" y="186.5">Design by:</text>
<text x="183" y="187.8">Scott Gibson</text>
</g>
<g font-size="4">
<text x="8.5" y="206.4">9/5/2013</text>
<text x="23.2" y="206.4">9:39:20 PM Y:\Documents\Git\4ch_mosfet_switch\4ch_mosfet_switch.sch (Sheet: 1/1)</text>
</g>
<g font-size="3" fill="#800000">
<text x="165.2" y="166.2">Released under the Creative Commons</text>
<text x="165.2" y="170">Attribution Share-Alike 3.0 License</text>
<text x="165.2" y="173.8">http://creativecommons.org/licenses/by-sa/3.0</text>
</g>
<g font-size="2.8" fill="#808080">
<text x="91.6" y="27.8">Q3</text>
<text x="91.6" y="30.4">N-CH</text>
<text x="74.8" y="41.8" transform="rotate(-90 74.8 41.8)">R3</text>
<text x="79.6" y="41.8" transform="rotate(-90 79.6 41.8)">10k</text>
<text x="73.8" y="50.7">GND</text>
<text x="84" y="50.7">GND</text>
<text x="91.6" y="71">N-CH</text>
<text x="91.6" y="68.5">Q4</text>
<text x="74.8" y="82.4" transform="rotate(-90 74.8 82.4)">R4</text>
<text x="79.6" y="82.4" transform="rotate(-90 79.6 82.4)">10k</text>
<text x="33.2" y="90.5">GND</text>
<text x="73.8" y="91.3">GND</text>
<text x="84" y="91.3">GND</text>
<text x="91.6" y="106.5">Q2</text>
<text x="91.6" y="109.1">N-CH</text>
<text x="23" y="114.2">JP1</text>
<text x="32.7" y="116.7">GND</text>
<text x="74.8" y="120.5" transform="rotate(-90 74.8 120.5)">R2</text>
<text x="79.6" y="120.5" transform="rotate(-90 79.6 120.5)">10k</text>
<text x="73.8" y="129.4">GND</text>
<text x="84" y="129.4">GND</text>
<text x="91.6" y="147.2">N-CH</text>
<text x="91.6" y="144.6">Q1</text>
<text x="74.8" y="158.6" transform="rotate(-90 74.8 158.6)">R1</text>
<text x="79.6" y="158.6" transform="rotate(-90 79.6 158.6)">10k</text>
<text x="73.8" y="167.5">GND</text>
<text x="84" y="167.5">GND</text>
</g>
<g font-size="2.4" fill="#808080">
<text x="30.4" y="96">1</text>
<text x="30.4" y="98.6">2</text>
<text x="30.4" y="101.1">3</text>
<text x="30.4" y="103.7">4</text>
<text x="30.4" y="106.2">5</text>
<text x="30.4" y="108.7">6</text>
</g>
</svg>
